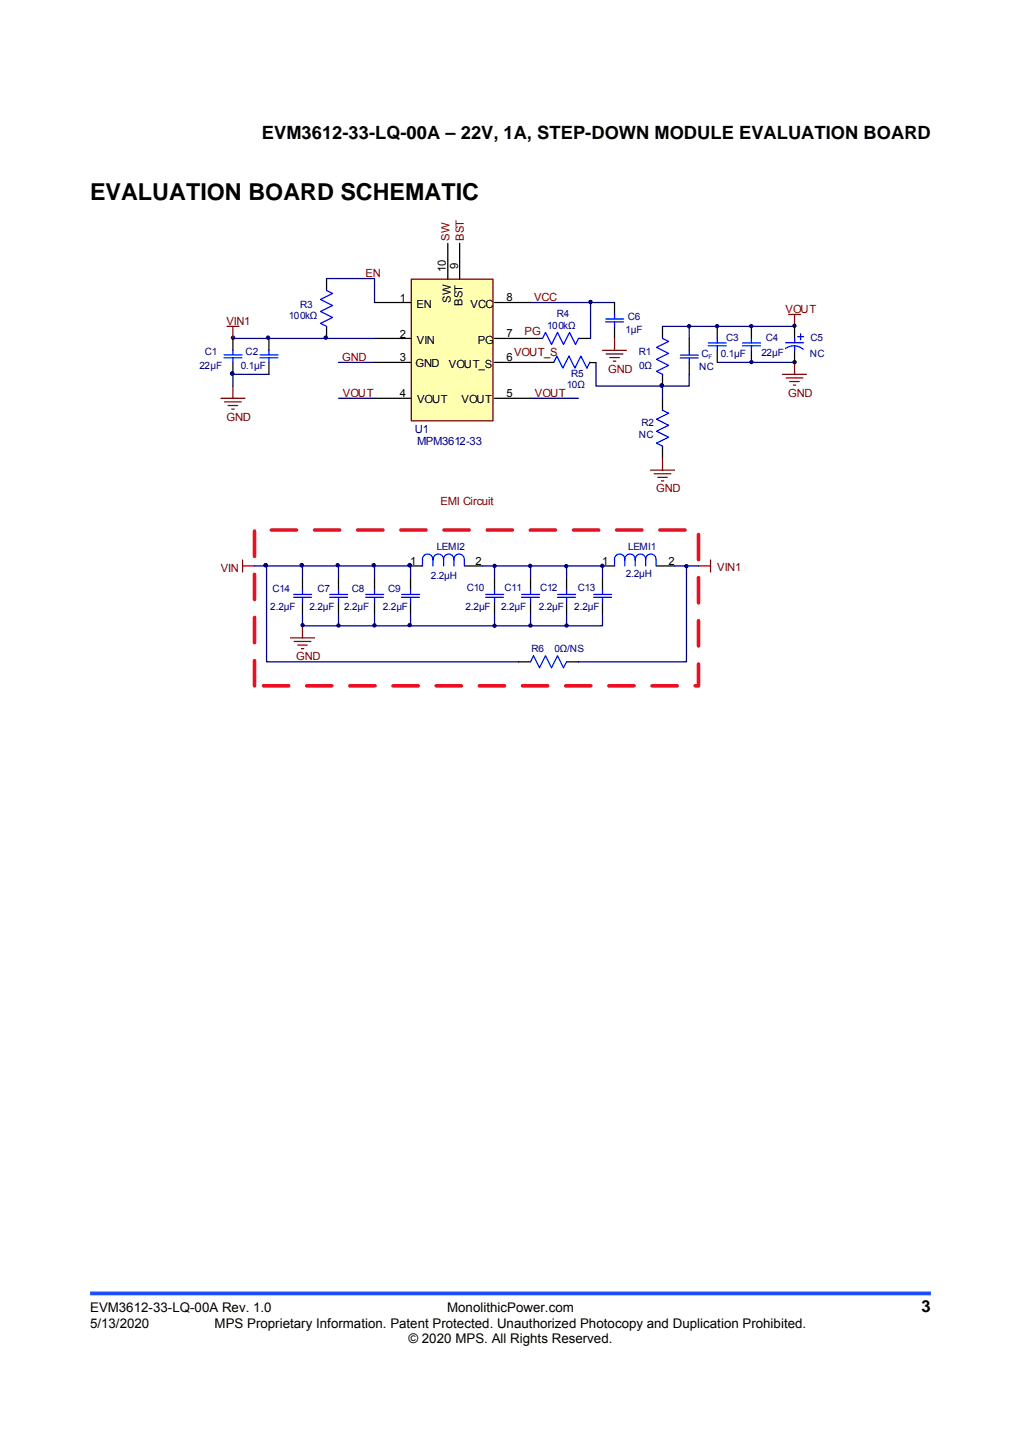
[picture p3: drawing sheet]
<svg xmlns="http://www.w3.org/2000/svg" width="210mm" height="297mm" viewBox="0 0 210 297" stroke-linecap="round" stroke-linejoin="round" font-family="sans-serif">
<path d="M18.5 266.1h173" fill="none" stroke="#1c4eff" stroke-width=".77" stroke-linecap="butt"/>
<path d="M47.9 69.6v2.5M47.9 74.5v2.5" fill="none" stroke="#000" stroke-width=".26"/>
<path d="M46.1 73.6h3.7M46.1 73h3.7M47.9 72.1v.9M47.9 73.6v.9" fill="none" stroke="#00f" stroke-width=".26"/>
<circle cx="47.9" cy="69.5" r=".33" fill="#000080"/>
<circle cx="47.9" cy="69.5" r=".33" fill="none" stroke="#000080" stroke-width=".26"/>
<circle cx="47.7" cy="76.8" r=".32" fill="#000080"/>
<circle cx="47.7" cy="76.8" r=".32" fill="none" stroke="#000080" stroke-width=".26"/>
<path d="M55.3 69.6v2.5M55.3 74.5v2.5" fill="none" stroke="#000" stroke-width=".26"/>
<path d="M53.5 73.6h3.6M53.5 73h3.7M55.3 72.1v.9M55.3 73.6v.9" fill="none" stroke="#00f" stroke-width=".26"/>
<circle cx="55.1" cy="69.5" r=".32" fill="#000080"/>
<circle cx="55.1" cy="69.5" r=".32" fill="none" stroke="#000080" stroke-width=".26"/>
<path d="M67.2 57.3v2.5M67.2 67.1v2.5" fill="none" stroke="#000" stroke-width=".26"/>
<path d="M67.2 59.8l1.2 .6-2.5 1.2 2.5 1.2-2.5 1.3 2.5 1.2-2.5 1.2 1.3 .6" fill="none" stroke="#00f" stroke-width=".26"/>
<circle cx="67" cy="69.5" r=".33" fill="#000080"/>
<g fill="none" stroke="#000080" stroke-width=".26">
<path d="M55.3 77h-7.4v2.5"/>
<circle cx="67" cy="69.5" r=".33"/>
</g>
<path d="M47.9 79.5v2.4M45.4 81.9h5M46.2 82.7h3.4M46.9 83.4h2M47.7 84.2h.5" fill="none" stroke="#800000" stroke-width=".26"/>
<circle cx="47.7" cy="76.8" r=".32" fill="#000080"/>
<circle cx="47.7" cy="76.8" r=".32" fill="none" stroke="#000080" stroke-width=".26"/>
<path d="M46.7 67.1h2.4M47.9 67.1v2.5M162.2 64.7h2.4M163.4 64.7v2.4" fill="none" stroke="#800000" stroke-width=".26"/>
<path d="M109.1 69.6h2.5M119 69.6h2.5" fill="none" stroke="#000" stroke-width=".26"/>
<path d="M119 69.6l-.6 1.2-1.3-2.4-1.2 2.4-1.2-2.4-1.3 2.4-1.2-2.4-.6 1.2" fill="none" stroke="#00f" stroke-width=".26"/>
<circle cx="163.4" cy="67" r=".32" fill="#000080"/>
<circle cx="163.4" cy="67" r=".32" fill="none" stroke="#000080" stroke-width=".26"/>
<path d="M154.5 67.1v2.5M154.5 72.1v2.4" fill="none" stroke="#000" stroke-width=".26"/>
<path d="M152.7 71.1h3.7M152.7 70.5h3.7M154.5 69.6v.9M154.5 71.1v1" fill="none" stroke="#00f" stroke-width=".26"/>
<circle cx="154.5" cy="67.1" r=".32" fill="#000080"/>
<circle cx="154.5" cy="67.1" r=".32" fill="none" stroke="#000080" stroke-width=".26"/>
<circle cx="154.5" cy="74.5" r=".32" fill="#000080"/>
<circle cx="154.5" cy="74.5" r=".32" fill="none" stroke="#000080" stroke-width=".26"/>
<path d="M160.9 77h5M161.7 77.7h3.4M162.4 78.5h2M163.2 79.2h.4M163.4 74.5v2.5" fill="none" stroke="#800000" stroke-width=".26"/>
<circle cx="163.4" cy="74.5" r=".32" fill="#000080"/>
<circle cx="163.4" cy="74.5" r=".32" fill="none" stroke="#000080" stroke-width=".26"/>
<path d="M136.2 67.1v2.5M136.2 77v2.5" fill="none" stroke="#000" stroke-width=".26"/>
<path d="M136.2 69.6l1.3 .6-2.5 1.3 2.5 1.2-2.5 1.2 2.5 1.3-2.5 1.2 1.2 .6" fill="none" stroke="#00f" stroke-width=".26"/>
<circle cx="136.1" cy="79.3" r=".33" fill="#000080"/>
<g fill="none" stroke="#000080" stroke-width=".26">
<path d="M141.8 67.2v2.4"/>
<circle cx="136.1" cy="79.3" r=".33"/>
</g>
<path d="M141.8 69.6v2.5M141.8 74.6v2.4M136.2 81.9v2.5M136.2 91.8v2.5" fill="none" stroke="#000" stroke-width=".26"/>
<path d="M139.9 73.6h3.7M139.9 73h3.7M141.8 72.1v.9M141.8 73.6v.9M136.2 84.4l1.3 .6-2.5 1.2 2.5 1.3-2.5 1.2 2.5 1.2-2.5 1.3 1.2 .6" fill="none" stroke="#00f" stroke-width=".26"/>
<path d="M133.8 96.7h4.9M134.5 97.5h3.5M135.3 98.2h1.9M136 98.9h.5M136.2 94.3v2.4" fill="none" stroke="#800000" stroke-width=".26"/>
<circle cx="141.7" cy="67.1" r=".32" fill="#000080"/>
<circle cx="141.7" cy="67.1" r=".32" fill="none" stroke="#000080" stroke-width=".26"/>
<path d="M109.1 74.5h4.8M147.5 67.1v2.5M147.5 72.1v2.4" fill="none" stroke="#000" stroke-width=".26"/>
<path d="M121.3 74.5l-.6 1.2-1.2-2.4-1.3 2.4-1.2-2.4-1.2 2.4-1.3-2.4-.6 1.2M145.6 71.1h3.8M145.7 70.5h3.7M147.5 69.6v.9M147.5 71.1v1" fill="none" stroke="#00f" stroke-width=".26"/>
<circle cx="147.5" cy="67.1" r=".32" fill="#000080"/>
<g fill="none" stroke="#000080" stroke-width=".26">
<path d="M67.2 57.3h9.8v4.9M69.6 74.5h7.4M109.1 62.2h17.3M121.5 62.2v7.4M136.2 67.1h27.2M147.6 74.5h15.8M69.6 81.9h7.4"/>
<circle cx="147.5" cy="67.1" r=".32"/>
</g>
<path d="M163.4 67.1v2.5M163.4 72.1v2.4" fill="none" stroke="#000" stroke-width=".26"/>
<path d="M161.5 71.7a2.9 2.9 0 0 1 3.7 .2M161.6 70.5h3.7M163.4 69.6v.9M163.4 71.1v1M164 69.3h1.3M164.7 68.6v1.3" fill="none" stroke="#00f" stroke-width=".26"/>
<circle cx="121.4" cy="62.1" r=".32" fill="#000080"/>
<g fill="none" stroke="#000080" stroke-width=".26">
<path d="M122.6 74.7v4.7h19.1v-2.4M136.2 79.5v2.4M109.1 81.9h9.9"/>
<circle cx="121.4" cy="62.1" r=".32"/>
</g>
<path d="M126.4 62.2v2.5M126.4 67.1v2.5" fill="none" stroke="#000" stroke-width=".26"/>
<path d="M124.5 66.2h3.7M124.6 65.6h3.7M126.4 64.7v.9M126.4 66.2v.9" fill="none" stroke="#00f" stroke-width=".26"/>
<path d="M123.9 72.1h4.9M124.7 72.8h3.4M125.4 73.6h2M126.1 74.3h.5M126.4 69.6v2.5" fill="none" stroke="#800000" stroke-width=".26"/>
<circle cx="136.1" cy="79.3" r=".33" fill="#000080"/>
<g fill="none" stroke="#000080" stroke-width=".26">
<path d="M116.5 116.4v2.5"/>
<circle cx="136.1" cy="79.3" r=".33"/>
</g>
<path d="M77 62.2h7.4M77 69.6h7.4M77 74.5h7.4M101.7 62.2h7.4M101.7 69.6h7.4M101.7 74.5h7.4M77 81.9h7.4M101.7 81.9h7.4M123.9 116.4h2.5M135 116.4h3.7" fill="none" stroke="#000" stroke-width=".26"/>
<path d="M49.9 115.2v2.5M49.9 116.4h2.4" fill="none" stroke="#800000" stroke-width=".26"/>
<path d="M126.4 116.4v-1.2a1.07 1.07 0 0 1 1-1.2 1.07 1.07 0 0 1 1.1 1.1v1.3M130.6 115.1a1.06 1.06 0 0 0-1.1-1.1 1.06 1.06 0 0 0-1 1.2M132.8 115.1a1.07 1.07 0 0 0-1.1-1.1 1.07 1.07 0 0 0-1 1.2l-.1 1.2M132.8 116.4v-1.2a1.06 1.06 0 0 1 1-1.2 1.06 1.06 0 0 1 1.1 1.1v1.3" fill="none" stroke="#00f" stroke-width=".26"/>
<circle cx="116.5" cy="116.5" r=".32" fill="#000080"/>
<circle cx="116.5" cy="116.5" r=".32" fill="none" stroke="#000080" stroke-width=".26"/>
<path d="M143.7 116.4h2.4M146.1 115.2v2.5M59.8 131.2h4.9M60.5 132h3.4M61.2 132.7h2M62 133.4h.5M62.2 128.7v2.5" fill="none" stroke="#800000" stroke-width=".26"/>
<path d="M106.6 136.1h2.5M116.5 136.1h2.5" fill="none" stroke="#000" stroke-width=".26"/>
<path d="M109.1 136.1l.6-1.2 1.3 2.5 1.2-2.5 1.2 2.5 1.3-2.5 1.2 2.5 .6-1.3" fill="none" stroke="#00f" stroke-width=".26"/>
<circle cx="62.2" cy="128.6" r=".32" fill="#000080"/>
<g fill="none" stroke="#000080" stroke-width=".26">
<path d="M138.7 116.4h2.5v19.7h-22.2M141.2 116.4h2.5"/>
<circle cx="62.2" cy="128.6" r=".32"/>
</g>
<circle cx="141.2" cy="116.5" r=".32" fill="#000080"/>
<circle cx="141.2" cy="116.5" r=".32" fill="none" stroke="#000080" stroke-width=".26"/>
<path d="M84.4 116.4h2.5M95.5 116.4h3.7M116.5 118.9v2.4M116.5 123.8v2.5" fill="none" stroke="#000" stroke-width=".26"/>
<path d="M89 115.1a1.06 1.06 0 0 0-1.1-1.1 1.06 1.06 0 0 0-1 1.2v1.2M89 115.2v1.2M91.2 115.1a1.07 1.07 0 0 0-1.1-1.1 1.07 1.07 0 0 0-1 1.2M91.2 115.2v1.2M93.3 115.1a1.07 1.07 0 0 0-1-1.1 1.07 1.07 0 0 0-1.1 1.2M93.4 115.2v1.2M93.4 115.2a1.07 1.07 0 0 1 1-1.2 1.07 1.07 0 0 1 1.1 1.1v1.3M114.7 122.9h3.7M114.7 122.3h3.7M116.5 121.3v1M116.5 122.9v.9" fill="none" stroke="#00f" stroke-width=".26"/>
<circle cx="84.3" cy="116.3" r=".33" fill="#000080"/>
<g fill="none" stroke="#000080" stroke-width=".26">
<path d="M101.7 118.9v-2.5h22.2v2.5"/>
<circle cx="84.3" cy="116.3" r=".33"/>
</g>
<path d="M101.7 118.9v2.4M109.1 118.9v2.4M123.9 118.9v2.4M101.7 123.8v2.5M109.1 123.8v2.5M123.9 123.8v2.5" fill="none" stroke="#000" stroke-width=".26"/>
<path d="M99.9 122.9h3.6M99.9 122.3h3.7M101.7 121.3v1M101.7 122.9v.9M107.3 122.9h3.7M107.3 122.3h3.7M109.1 121.3v1M109.1 122.9v.9M122.1 122.9h3.7M122.1 122.3h3.7M123.9 121.3v1M123.9 122.9v.9" fill="none" stroke="#00f" stroke-width=".26"/>
<circle cx="123.9" cy="116.4" r=".32" fill="#000080"/>
<g fill="none" stroke="#000080" stroke-width=".26">
<path d="M109.1 116.4v2.5"/>
<circle cx="123.9" cy="116.4" r=".32"/>
</g>
<circle cx="109" cy="116.4" r=".32" fill="#000080"/>
<g fill="none" stroke="#000080" stroke-width=".26">
<path d="M101.7 126.3v2.4h22.2v-2.4M109.1 126.3v2.4"/>
<circle cx="109" cy="116.4" r=".32"/>
</g>
<circle cx="109.1" cy="128.7" r=".32" fill="#000080"/>
<g fill="none" stroke="#000080" stroke-width=".26">
<path d="M116.5 126.3v2.4"/>
<circle cx="109.1" cy="128.7" r=".32"/>
</g>
<circle cx="116.5" cy="128.7" r=".32" fill="#000080"/>
<g fill="none" stroke="#000080" stroke-width=".26">
<path d="M99.2 116.4h2.5"/>
<circle cx="116.5" cy="128.7" r=".32"/>
</g>
<circle cx="101.7" cy="116.4" r=".32" fill="#000080"/>
<g fill="none" stroke="#000080" stroke-width=".26">
<path d="M62.2 118.9v-2.5h22.2v2.5"/>
<circle cx="101.7" cy="116.4" r=".32"/>
</g>
<path d="M62.2 118.9v2.4M69.6 118.9v2.4M77 118.9v2.4M84.4 118.9v2.4M62.2 123.8v2.5M69.6 123.8v2.5M77 123.8v2.5M84.4 123.8v2.5" fill="none" stroke="#000" stroke-width=".26"/>
<g fill="none" stroke="#00f" stroke-width=".26">
<path d="M60.4 122.9h3.7M60.4 122.3h3.7M62.2 121.3v1M62.2 122.9v.9M67.8 122.9h3.7M67.8 122.3h3.7M69.6 121.3v1M69.6 122.9v.9M75.2 122.9h3.7M75.2 122.3h3.7M77 121.3v1M77 122.9v.9"/>
<path d="M82.6 122.9h3.7M82.6 122.3h3.7M84.4 121.3v1M84.4 122.9v.9"/>
</g>
<circle cx="84.3" cy="116.3" r=".33" fill="#000080"/>
<circle cx="84.3" cy="116.3" r=".33" fill="none" stroke="#000080" stroke-width=".26"/>
<circle cx="62.1" cy="116.3" r=".32" fill="#000080"/>
<g fill="none" stroke="#000080" stroke-width=".26">
<path d="M69.6 116.4v2.5"/>
<circle cx="62.1" cy="116.3" r=".32"/>
</g>
<circle cx="69.4" cy="116.3" r=".32" fill="#000080"/>
<g fill="none" stroke="#000080" stroke-width=".26">
<path d="M77 116.4v2.5"/>
<circle cx="69.4" cy="116.3" r=".32"/>
</g>
<circle cx="76.9" cy="116.3" r=".33" fill="#000080"/>
<g fill="none" stroke="#000080" stroke-width=".26">
<path d="M62.2 126.3v2.4h39.5"/>
<circle cx="76.9" cy="116.3" r=".33"/>
</g>
<circle cx="101.7" cy="128.7" r=".32" fill="#000080"/>
<g fill="none" stroke="#000080" stroke-width=".26">
<path d="M84.4 126.3v2.4"/>
<circle cx="101.7" cy="128.7" r=".32"/>
</g>
<circle cx="84.3" cy="128.6" r=".32" fill="#000080"/>
<g fill="none" stroke="#000080" stroke-width=".26">
<path d="M77 126.3v2.4"/>
<circle cx="84.3" cy="128.6" r=".32"/>
</g>
<circle cx="77" cy="128.6" r=".32" fill="#000080"/>
<g fill="none" stroke="#000080" stroke-width=".26">
<path d="M69.6 126.3v2.4"/>
<circle cx="77" cy="128.6" r=".32"/>
</g>
<circle cx="69.6" cy="128.7" r=".32" fill="#000080"/>
<g fill="none" stroke="#000080" stroke-width=".26">
<path d="M62.2 116.4h-7.4v19.7h51.8"/>
<circle cx="69.6" cy="128.7" r=".32"/>
</g>
<circle cx="54.6" cy="116.3" r=".33" fill="#000080"/>
<circle cx="54.6" cy="116.3" r=".33" fill="none" stroke="#000080" stroke-width=".26"/>
<circle cx="62.1" cy="116.3" r=".32" fill="#000080"/>
<g fill="none" stroke="#000080" stroke-width=".26">
<path d="M52.3 116.4h2.5"/>
<circle cx="62.1" cy="116.3" r=".32"/>
</g>
<circle cx="54.6" cy="116.3" r=".33" fill="#000080"/>
<g fill="none" stroke="#000080" stroke-width=".26">
<path d="M47.9 69.6h29.1"/>
<circle cx="54.6" cy="116.3" r=".33"/>
</g>
<path d="M52.3 109h91.4v32.1h-91.4z" fill="none" stroke="#ee0e22" stroke-width=".74" stroke-dasharray="5.2 3.7"/>
<path d="M84.6 57.4h16.8v29.2h-16.8z" fill="#ffffb0"/>
<path d="M84.6 57.4h16.8v29.2h-16.8z" fill="none" stroke="#800000" stroke-width=".26"/>
<path d="M92.1 50.1v7.3M94.5 50.1v7.3M121.4 74.6h1.2" fill="none" stroke="#000" stroke-width=".26"/>
<text font-size="4.8" x="18.5" y="41.2">EVALUATION BOARD SCHEMATIC</text>
<text font-size="3.8" x="53.9" y="28.5">EVM3612-33-LQ-00A – 22V, 1A, STEP-DOWN MODULE EVALUATION BOARD</text>
<text font-size="3.4" x="189.5" y="269.9">3</text>
<g font-size="2.7">
<text x="18.5" y="269.9">EVM3612-33-LQ-00A Rev. 1.0</text>
<text x="92" y="269.9">MonolithicPower.com</text>
<text x="18.5" y="273.2">5/13/2020</text>
<text x="44.1" y="273.2">MPS Proprietary Information. Patent Protected. Unauthorized Photocopy and Duplication Prohibited.</text>
<text x="84" y="276.3">© 2020 MPS. All Rights Reserved.</text>
</g>
<g font-size="2.3" fill="#800000">
<text x="92.5" y="49.6" transform="rotate(-90 92.5 49.6)">SW</text>
<text x="95.4" y="49.5" transform="rotate(-90 95.4 49.5)">BST</text>
<text x="75.2" y="57">EN</text>
<text x="109.8" y="61.9">VCC</text>
<text x="161.6" y="64.4">VOUT</text>
<text x="46.6" y="66.9">VIN1</text>
<text x="107.9" y="69">PG</text>
<text x="70.4" y="74.3">GND</text>
<text x="105.7" y="73.2">VOUT_S</text>
<text x="125.1" y="76.7">GND</text>
<text x="70.5" y="81.6">VOUT</text>
<text x="110" y="81.6">VOUT</text>
<text x="162.1" y="81.6">GND</text>
<text x="46.6" y="86.5">GND</text>
<text x="135" y="101.3">GND</text>
<text x="90.6" y="103.8">EMI Circuit</text>
<text x="45.4" y="117.7">VIN</text>
<text x="147.5" y="117.4">VIN1</text>
<text x="60.9" y="135.8">GND</text>
</g>
<g font-size="2.3">
<text x="91.7" y="56" transform="rotate(-90 91.7 56)">10</text>
<text x="94.2" y="55.3" transform="rotate(-90 94.2 55.3)">9</text>
<text x="82.2" y="62.1">1</text>
<text x="85.6" y="63.3">EN</text>
<text x="92.7" y="62.3" transform="rotate(-90 92.7 62.3)">SW</text>
<text x="95.1" y="62.9" transform="rotate(-90 95.1 62.9)">BST</text>
<text x="96.8" y="63.3">VCC</text>
<text x="104.2" y="61.9">8</text>
<text x="82.2" y="69.4">2</text>
<text x="85.7" y="70.7">VIN</text>
<text x="98.3" y="70.7">PG</text>
<text x="104.2" y="69.3">7</text>
<text x="82.2" y="74.4">3</text>
<text x="85.4" y="75.6">GND</text>
<text x="92.3" y="75.6">VOUT_S</text>
<text x="104.2" y="74.3">6</text>
<text x="82.2" y="81.7">4</text>
<text x="85.8" y="83">VOUT</text>
<text x="94.9" y="83">VOUT</text>
<text x="104.2" y="81.6">5</text>
<text x="84.4" y="116.1">1</text>
<text x="97.8" y="116.3">2</text>
<text x="123.8" y="116.1">1</text>
<text x="137.5" y="116.1">2</text>
</g>
<g font-size="2.3" fill="#000080">
<text x="85.3" y="89.1">U1</text>
<text x="85.8" y="91.6">MPM3612-33</text>
</g>
<g font-size="2.1" fill="#000080">
<text x="59.4" y="65.7">100kΩ</text>
<text x="61.7" y="63.3">R3</text>
<text x="114.5" y="65.3">R4</text>
<text x="129.1" y="65.7">C6</text>
<text x="112.5" y="67.6">100kΩ</text>
<text x="128.6" y="68.4">1µF</text>
<text x="149.4" y="70.1">C3</text>
<text x="157.5" y="70.1">C4</text>
<text x="166.7" y="70.1">C5</text>
<text x="41.1" y="75.9">22µF</text>
<text x="42.1" y="73">C1</text>
<text x="49.5" y="75.9">0.1µF</text>
<text x="50.5" y="73">C2</text>
<text x="117.5" y="77.6">R5</text>
<text x="131.4" y="73">R1</text>
<text x="131.4" y="75.9">0Ω</text>
<text x="143.8" y="76">NC</text>
<text x="144.3" y="73.5">C</text>
<text x="148.3" y="73.5">0.1µF</text>
<text x="156.6" y="73.3">22µF</text>
<text x="166.6" y="73.5">NC</text>
<text x="116.6" y="79.8">10Ω</text>
<text x="131.9" y="87.7">R2</text>
<text x="131.4" y="90">NC</text>
<text x="89.8" y="113.1">LEMI2</text>
<text x="129.2" y="113.1">LEMI1</text>
<text x="88.6" y="119.1">2.2µH</text>
<text x="128.7" y="118.7">2.2µH</text>
<text x="55.6" y="125.5">2.2µF</text>
<text x="56" y="121.9">C14</text>
<text x="63.6" y="125.5">2.2µF</text>
<text x="65.3" y="121.9">C7</text>
<text x="70.8" y="125.5">2.2µF</text>
<text x="72.4" y="121.9">C8</text>
<text x="78.7" y="125.5">2.2µF</text>
<text x="79.9" y="121.9">C9</text>
<text x="95.8" y="125.5">2.2µF</text>
<text x="96" y="121.6">C10</text>
<text x="103" y="125.5">2.2µF</text>
<text x="103.8" y="121.6">C11</text>
<text x="110.8" y="125.5">2.2µF</text>
<text x="111.1" y="121.6">C12</text>
<text x="118.1" y="125.5">2.2µF</text>
<text x="118.8" y="121.6">C13</text>
<text x="109.3" y="134">R6</text>
<text x="114.1" y="134.2">0Ω/NS</text>
</g>
<text font-size="1.3" fill="#000080" x="145.7" y="73.8">F</text>
</svg>
